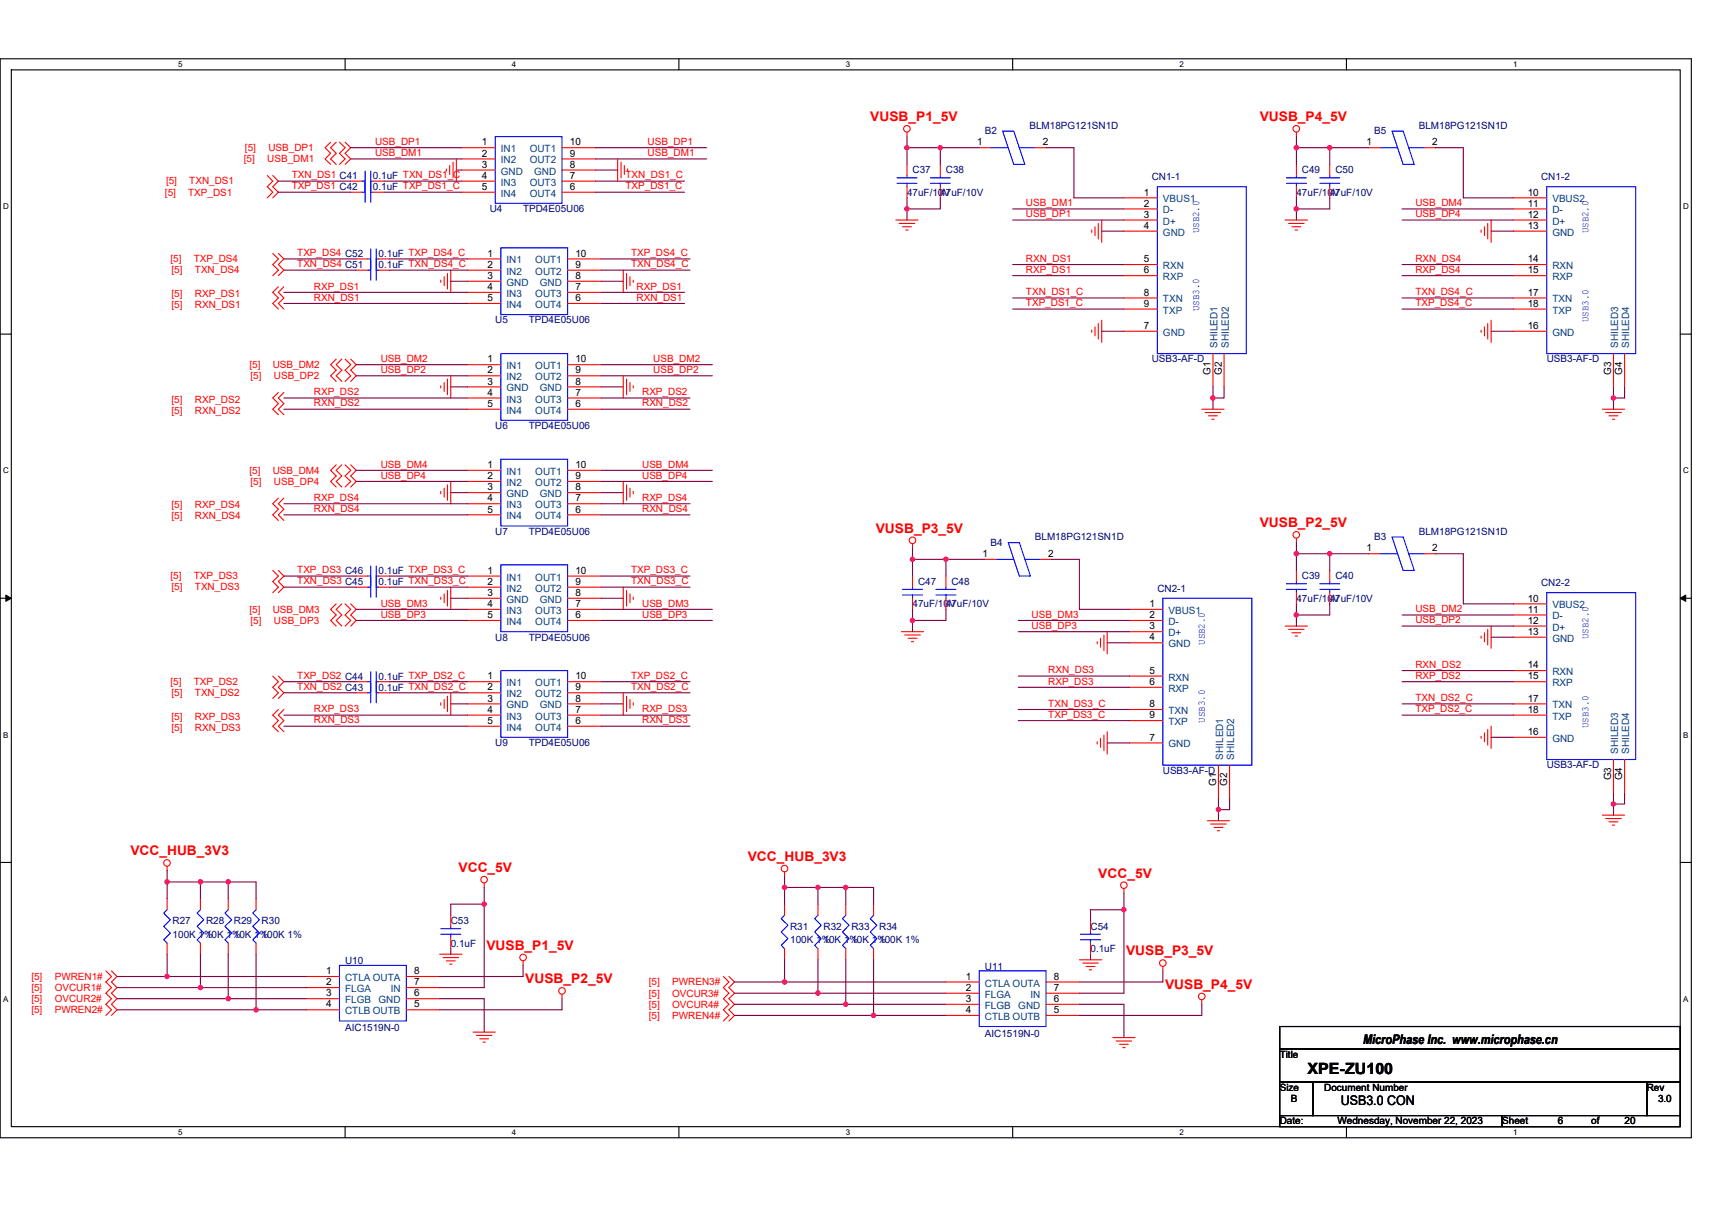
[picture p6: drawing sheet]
<svg xmlns="http://www.w3.org/2000/svg" width="297mm" height="210mm" viewBox="0 0 297 210" stroke-linecap="round" stroke-linejoin="round" font-family="sans-serif">
<path d="M0 10.2h293.5v187.2h-293.5zM2 12.1h289.5v183.4h-289.5z" fill="none" stroke="#000" stroke-width=".19"/>
<g fill="#fff">
<path d="M30.9 10.4h.8v1.6h-.8z"/>
<path d="M30.9 195.7h.8v1.6h-.8z"/>
</g>
<path d="M59.9 10.2v1.9M59.9 195.5v1.9" fill="none" stroke="#000" stroke-width=".19"/>
<g fill="#fff">
<path d="M88.8 10.4h.8v1.6h-.8z"/>
<path d="M88.8 195.7h.8v1.6h-.8z"/>
</g>
<path d="M117.8 10.2v1.9M117.8 195.5v1.9" fill="none" stroke="#000" stroke-width=".19"/>
<g fill="#fff">
<path d="M146.7 10.4h.8v1.6h-.8z"/>
<path d="M146.7 195.7h.8v1.6h-.8z"/>
</g>
<path d="M175.7 10.2v1.9M175.7 195.5v1.9" fill="none" stroke="#000" stroke-width=".19"/>
<g fill="#fff">
<path d="M204.7 10.4h.7v1.6h-.7z"/>
<path d="M204.7 195.7h.7v1.6h-.7z"/>
</g>
<path d="M233.6 10.2v1.9M233.6 195.5v1.9" fill="none" stroke="#000" stroke-width=".19"/>
<g fill="#fff">
<path d="M262.6 10.4h.7v1.6h-.7z"/>
<path d="M262.6 195.7h.7v1.6h-.7z"/>
<path d="M.5 35.1h1v1.5h-1z"/>
<path d="M292 35.1h1v1.5h-1z"/>
<path d="M.5 80.9h1v1.5h-1z"/>
<path d="M292 80.9h1v1.5h-1z"/>
</g>
<path d="M0 58h2M291.5 58h2" fill="none" stroke="#000" stroke-width=".19"/>
<g fill="#fff">
<path d="M.5 126.7h.9v1.6h-.9z"/>
<path d="M292 126.7h.9v1.6h-.9z"/>
</g>
<path d="M0 103.8h2M291.5 103.8h2" fill="none" stroke="#000" stroke-width=".19"/>
<path d="M1 103.3l1 .5-1 .6zM291.5 103.8l1-.5v1.1z" fill="#000" stroke="#000" stroke-width=".17"/>
<g fill="#fff">
<path d="M.5 172.6h.9v1.5h-.9z"/>
<path d="M292 172.6h.9v1.5h-.9z"/>
</g>
<path d="M0 149.7h2M291.5 149.7h2M222 178.1h69.5v3.9h-69.5zM222 182h69.5v5.8h-69.5zM222 187.8h5.8v5.8h-5.8zM222 193.6h38.6v1.9h-38.6zM227.8 187.8h57.9v5.8h-57.9zM260.6 193.6h30.9v1.9h-30.9zM285.7 187.8h5.8v5.8h-5.8z" fill="none" stroke="#000" stroke-width=".19"/>
<g fill="none" stroke="#f00" stroke-width=".19">
<path d="M46.4 30.5l.9 .9-.9 1 .9 1-.9 .9M47.3 30.5l1 .9-1 1 1 1-1 .9M57.4 24.7l-1 .9 1 1-1 1 1 .9M58.3 24.7l-.9 .9 .9 1-.9 1 .9 .9M58.9 24.7l1 .9-1 1 1 1-1 .9M59.9 24.7l1 .9-1 1 1 1-1 .9M60.9 31.4h1.9M60.9 33.4h1.9M64.7 31.4h1.9M64.7 33.4h1.9M77.4 29.3v.4M78 28.7v1.6"/>
<path d="M78.6 28.2v2.7M79.2 27.6v3.8M80.2 25.6h5.7M80.2 27.6h5.7M80.2 29.5h5.7M80.2 31.4h5.7M80.2 33.4h5.7M97.5 33.4h5.8M97.5 31.4h5.8M97.5 29.5h5.8M97.5 27.6h5.8M97.5 25.6h5.8"/>
<path d="M107.2 27.6v3.8M107.8 28.2v2.7M108.3 28.7v1.6M108.9 29.3v.4M155.4 38.2h3.9M156 38.8h2.7M156.6 39.3h1.5M157.2 39.9h.4M157.4 22.9v.8M157.4 28.5v2M157.4 32.4v1.9M163.1 28.5v2"/>
<path d="M163.1 32.4v1.9M169.9 25.6h1.9M179.6 25.6h1.9M189.4 39.9v.4M190 39.3v1.6M190.6 38.8v2.7M191.2 38.2v3.9M195 34.3h5.8M195 36.3h5.8M195 38.2h5.8M223 38.2h3.9M223.6 38.8h2.7"/>
<path d="M224.2 39.3h1.5M224.7 39.9h.4M224.9 22.9v.8M224.9 28.5v2M224.9 32.4v1.9M230.7 28.5v2M230.7 32.4v1.9M237.5 25.6h1.9M247.1 25.6h2M257 39.9v.4M257.6 39.3v1.6M258.1 38.8v2.7"/>
<path d="M258.7 38.2v3.9M262.6 34.3h5.8M262.6 36.3h5.8M262.6 38.2h5.8M47.3 44l1 .9-1 1 1 1-1 .9M48.3 44l1 .9-1 1 1 1-1 .9M48.3 49.8l-1 .9 1 1-1 1 1 .9M49.3 49.8l-1 .9 1 1-1 1 1 .9M61.8 46.9h1.9M61.8 44.9h1.9M65.7 46.9h1.9M65.7 44.9h1.9"/>
<path d="M76.5 48.6v.4M77.1 48v1.6M77.6 47.5v2.7M78.2 46.9v3.8M81.1 44.9h5.8M81.1 46.9h5.8M81.1 48.8h5.8M81.1 50.7h5.8M81.1 52.7h5.8M98.5 52.7h5.8M98.5 50.7h5.8M98.5 48.8h5.8"/>
<path d="M98.5 46.9h5.8M98.5 44.9h5.8M108.1 46.9v3.8M108.7 47.5v2.7M109.3 48v1.6M109.9 48.6v.4M189.4 57.3v.4M190 56.7v1.6M190.6 56.1v2.7M191.2 55.6v3.8M195 40.1h5.8M195 51.7h5.8"/>
<path d="M195 53.6h5.8M195 57.5h5.8M195 45.9h5.8M195 47.8h5.8M257 57.3v.4M257.6 56.7v1.6M258.1 56.1v2.7M258.7 55.6v3.8M262.6 45.9h5.8M262.6 47.8h5.8M262.6 51.7h5.8M262.6 53.6h5.8"/>
<path d="M262.6 40.1h5.8M262.6 57.5h5.8M48.3 68.1l-1 1 1 .9-1 1 1 1M49.3 68.1l-1 1 1 .9-1 1 1 1M58.3 62.3l-.9 1 .9 .9-.9 1 .9 1M59.3 62.3l-1 1 1 .9-1 1 1 1M59.9 62.3l1 1-1 .9 1 1-1 1M60.9 62.3l.9 1-.9 .9 .9 1-.9 1M76.5 67v.3M77.1 66.4v1.5M77.6 65.8v2.7M78.2 65.2v3.9"/>
<path d="M81.1 63.3h5.8M81.1 65.2h5.8M81.1 67.1h5.8M81.1 69.1h5.8M81.1 71h5.8M98.5 71h5.8M98.5 69.1h5.8M98.5 67.1h5.8M98.5 65.2h5.8M98.5 63.3h5.8M108.1 65.2v3.9M108.7 65.8v2.7"/>
<path d="M109.3 66.4v1.5M109.9 67v.3M208.5 71h3.9M209.1 71.6h2.7M209.7 72.2h1.5M210.2 72.7h.4M210.5 61.4v5.7M212.4 61.4v5.7M278 71h3.9M278.6 71.6h2.7M279.2 72.2h1.5M279.8 72.7h.3"/>
<path d="M279.9 61.4v5.7M281.9 61.4v5.7M47.3 99l1 1-1 .9 1 1-1 .9M48.3 99l1 1-1 .9 1 1-1 .9M48.3 86.4l-1 1 1 1-1 .9 1 1M49.3 86.4l-1 1 1 1-1 .9 1 1M58.3 80.7l-.9 .9 .9 1-.9 .9 .9 1M59.3 80.7l-1 .9 1 1-1 .9 1 1M59.9 80.7l1 .9-1 1 1 .9-1 1M60.9 80.7l.9 .9-.9 1 .9 .9-.9 1M61.8 100h1.9M65.7 100h1.9"/>
<path d="M76.5 85.3v.4M77.1 84.7v1.6M77.6 84.1v2.7M78.2 83.5v3.9M81.1 81.6h5.8M81.1 83.5h5.8M81.1 85.5h5.8M81.1 87.4h5.8M81.1 89.3h5.8M81.1 100h5.8M98.5 89.3h5.8M98.5 87.4h5.8"/>
<path d="M98.5 85.5h5.8M98.5 83.5h5.8M98.5 81.6h5.8M98.5 100h5.8M108.1 83.5v3.9M108.7 84.1v2.7M109.3 84.7v1.6M109.9 85.3v.4M158.3 94.4v.7M158.3 100v1.9M164.1 100v1.9M170.9 97.1h1.9"/>
<path d="M180.5 97.1h2M224.9 93.4v.8M224.9 99v1.9M230.7 99v1.9M237.5 96.1h1.9M247.1 96.1h2M47.3 117.3l1 1-1 1 1 .9-1 1M48.3 117.3l1 1-1 1 1 .9-1 1M58.3 104.8l-.9 .9 .9 1-.9 1 .9 .9M59.3 104.8l-1 .9 1 1-1 1 1 .9M59.9 104.8l1 .9-1 1 1 1-1 .9M60.9 104.8l.9 .9-.9 1 .9 1-.9 .9"/>
<path d="M61.8 118.3h1.9M61.8 101.9h1.9M65.7 118.3h1.9M65.7 101.9h1.9M76.5 103.6v.4M77.1 103.1v1.5M77.6 102.5v2.7M78.2 101.9v3.8M81.1 118.3h5.8M81.1 101.9h5.8M81.1 103.8h5.8M81.1 105.7h5.8"/>
<path d="M81.1 107.7h5.8M98.5 118.3h5.8M98.5 107.7h5.8M98.5 105.7h5.8M98.5 103.8h5.8M98.5 101.9h5.8M108.1 101.9v3.8M108.7 102.5v2.7M109.3 103.1v1.5M109.9 103.6v.4M156.4 109.6h3.8M157 110.2h2.7"/>
<path d="M157.6 110.8h1.5M158.1 111.4h.4M158.3 103.8v1.9M164.1 103.8v1.9M190.4 111.4v.3M190.9 110.8v1.5M191.5 110.2v2.7M192.1 109.6v3.9M196 105.7h5.8M196 107.7h5.8M196 109.6h5.8M196 111.5h5.8"/>
<path d="M196 117.3h5.8M196 119.3h5.8M223 108.6h3.9M223.6 109.2h2.7M224.2 109.8h1.5M224.7 110.4h.4M224.9 102.8v2M230.7 102.8v2M257 110.4v.4M257.6 109.8v1.6M258.1 109.2v2.7M258.7 108.6v3.9"/>
<path d="M262.6 104.8h5.8M262.6 106.7h5.8M262.6 108.6h5.8M262.6 116.4h5.8M262.6 118.3h5.8M262.6 110.6h5.8M48.3 123.1l-1 1 1 1-1 .9 1 1M49.3 123.1l-1 1 1 1-1 .9 1 1M61.8 120.2h1.9M65.7 120.2h1.9M76.5 122v.4M77.1 121.4v1.5"/>
<path d="M77.6 120.8v2.7M78.2 120.2v3.9M81.1 120.2h5.8M81.1 122.2h5.8M81.1 124.1h5.8M81.1 126h5.8M98.5 126h5.8M98.5 124.1h5.8M98.5 122.2h5.8M98.5 120.2h5.8M108.1 120.2v3.9M108.7 120.8v2.7"/>
<path d="M109.3 121.4v1.5M109.9 122v.4M190.4 128.7v.4M190.9 128.1v1.6M191.5 127.6v2.7M192.1 127v3.9M196 123.1h5.8M196 125.1h5.8M196 128.9h5.8M211.4 132.8v5.8M213.3 132.8v5.8M257 127.8v.3"/>
<path d="M257.6 127.2v1.5M258.1 126.6v2.7M258.7 126v3.9M262.6 122.2h5.8M262.6 124.1h5.8M262.6 128h5.8M279.9 131.8v5.8M281.9 131.8v5.8M29 150.3v.8M29 155.9v2M34.8 155.9v2M39.6 155.9v2"/>
<path d="M44.4 155.9v2M78.2 158.8v2M84 153.2v.8M136.1 151.3v.8M136.1 156.9v1.9M141.9 156.9v1.9M146.7 156.9v1.9M151.6 156.9v1.9M189.2 159.8v1.9M195 154.2v.8M209.5 142.4h3.8M210.1 143h2.7"/>
<path d="M210.6 143.6h1.6M211.2 144.2h.4M278 141.5h3.9M278.6 142h2.7M279.2 142.6h1.5M279.8 143.2h.3M18.4 168.5l.9 1-.9 .9 .9 1-.9 1 .9 .9-.9 1 .9 .9-.9 1M19.3 168.5l1 1-1 .9 1 1-1 1 1 .9-1 1 1 .9-1 1M29 163.7v1.9M34.8 163.7v1.9M39.6 163.7v1.9M44.4 163.7v1.9"/>
<path d="M53.1 173.3h5.8M53.1 171.4h5.8M53.1 169.5h5.8M53.1 175.2h5.8M70.5 169.5h5.8M70.5 175.2h5.8M70.5 173.3h5.8M70.5 171.4h5.8M76.3 165.6h3.9M76.9 166.2h2.7M77.4 166.8h1.6M78 167.3h.4"/>
<path d="M78.2 162.7v1.9M82.1 179.1h3.8M82.7 179.7h2.7M90.8 166.8v.7M97.5 172.6v.7M125.5 169.5l1 .9-1 1 1 1-1 .9 1 1-1 .9 1 1-1 1M126.5 169.5l.9 .9-.9 1 .9 1-.9 .9 .9 1-.9 .9 .9 1-.9 1M136.1 164.6v2M141.9 164.6v2M146.7 164.6v2M151.6 164.6v2M164.1 174.3h5.8"/>
<path d="M164.1 172.4h5.8M164.1 170.4h5.8M164.1 176.2h5.8M181.5 170.4h5.8M181.5 176.2h5.8M181.5 174.3h5.8M181.5 172.4h5.8M187.3 166.6h3.9M187.9 167.1h2.7M188.4 167.7h1.6M189 168.3h.4M189.2 163.7v1.9"/>
<path d="M201.8 167.7v.8M208.5 173.5v.8M83.2 180.3h1.6M83.8 180.8h.4M193.1 180.1h3.8M193.7 180.7h2.7M194.2 181.2h1.6M194.8 181.8h.4"/>
<circle cx="157.4" cy="22.3" r=".57"/>
<circle cx="224.9" cy="22.3" r=".57"/>
<circle cx="158.3" cy="93.8" r=".57"/>
<circle cx="224.9" cy="92.8" r=".57"/>
<circle cx="29" cy="149.8" r=".57"/>
<circle cx="84" cy="152.7" r=".57"/>
<circle cx="136.1" cy="150.7" r=".57"/>
<circle cx="195" cy="153.6" r=".57"/>
<circle cx="90.8" cy="166.2" r=".57"/>
<circle cx="97.5" cy="172" r=".57"/>
<circle cx="201.8" cy="167.1" r=".57"/>
<circle cx="208.5" cy="172.9" r=".57"/>
</g>
<g fill="none" stroke="#00f" stroke-width=".19">
<path d="M62.8 31.4h.5M62.8 33.4h.5M63.3 29.7v3.5M63.3 31.6v3.5M64.3 29.7v3.5M64.3 31.6v3.5M64.3 31.4h.4M64.3 33.4h.4M85.9 23.7h11.6v11.6h-11.6zM155.6 31.8h3.5M155.6 30.9h3.5M157.4 30.5v.4"/>
<path d="M157.4 31.8v.6M161.4 31.8h3.5M161.4 30.9h3.5M163.1 30.5v.4M163.1 31.8v.6M171.8 25.6h3.1M174 22.8h1.9l1.9 5.7h-1.9zM176.9 25.6h2.7M200.8 32.4h15.4v29h-15.4zM223.2 31.8h3.5M223.2 30.9h3.5M224.9 30.5v.4"/>
<path d="M224.9 31.8v.6M229 31.8h3.4M229 30.9h3.4M230.7 30.5v.4M230.7 31.8v.6M239.4 25.6h3.1M241.5 22.8h2l1.9 5.7h-1.9zM244.4 25.6h2.7M268.4 32.4h15.4v29h-15.4zM63.7 46.9h.6M63.7 44.9h.6M64.3 45.1v3.5"/>
<path d="M64.3 43.2v3.5M65.3 46.9h.4M65.3 44.9h.4M65.3 45.1v3.5M65.3 43.2v3.5M86.9 43h11.6v11.6h-11.6zM86.9 79.7h11.6v11.6h-11.6zM86.9 61.4h11.6v11.5h-11.6zM63.7 100h.6M64.3 98.2v3.5M65.3 100h.4M65.3 98.2v3.5"/>
<path d="M86.9 98h11.6v11.6h-11.6zM172.8 97.1h3.1M174.9 94.2h2l1.9 5.8h-1.9zM177.8 97.1h2.7M239.4 96.1h3.1M241.5 93.2h2l1.9 5.8h-1.9zM244.4 96.1h2.7M63.7 118.3h.6M63.7 101.9h.6M64.3 118.5v3.5M64.3 116.6v3.4M64.3 100.2v3.4"/>
<path d="M65.3 118.3h.4M65.3 101.9h.4M65.3 118.5v3.5M65.3 116.6v3.4M65.3 100.2v3.4M86.9 116.4h11.6v11.6h-11.6zM156.6 103.3h3.5M156.6 102.3h3.5M158.3 101.9v.4M158.3 103.3v.5M162.4 103.3h3.5M162.4 102.3h3.5"/>
<path d="M164.1 101.9v.4M164.1 103.3v.5M201.8 103.8h15.4v29h-15.4zM223.2 102.3h3.5M223.2 101.3h3.5M224.9 100.9v.4M224.9 102.3v.5M229 102.3h3.4M229 101.3h3.4M230.7 100.9v.4M230.7 102.3v.5M268.4 102.8h15.4v29h-15.4z"/>
<path d="M63.7 120.2h.6M65.3 120.2h.4M29 157.9l-.6 .6 1.2 1.1-1.2 1.2 1.2 1.1-1.2 1.2 .6 .6M34.8 157.9l-.6 .6 1.2 1.1-1.2 1.2 1.2 1.1-1.2 1.2 .6 .6M39.6 157.9l-.6 .6 1.2 1.1-1.2 1.2 1.2 1.1-1.2 1.2 .6 .6M44.4 157.9l-.5 .6 1.1 1.1-1.1 1.2 1.1 1.1-1.1 1.2 .5 .6M136.1 158.8l-.6 .6 1.2 1.2-1.2 1.1 1.2 1.2-1.2 1.1 .6 .6M141.9 158.8l-.6 .6 1.2 1.2-1.2 1.1 1.2 1.2-1.2 1.1 .6 .6M146.7 158.8l-.5 .6 1.1 1.2-1.1 1.1 1.1 1.2-1.1 1.1 .5 .6M151.6 158.8l-.6 .6 1.1 1.2-1.1 1.1 1.1 1.2-1.1 1.1 .6 .6M58.9 167.5h11.6v9.7h-11.6zM76.5 162.1h3.4"/>
<path d="M76.5 161.2h3.4M78.2 160.8v.4M78.2 162.1v.6M169.9 168.5h11.6v9.6h-11.6zM187.5 163.1h3.4M187.5 162.1h3.4M189.2 161.7v.4M189.2 163.1v.6"/>
</g>
<g fill="none" stroke="#800040" stroke-width=".19">
<path d="M48.3 33.4h12.6M48.3 31.4h12.6M60.9 25.6h19.3M60.9 27.6h19.3M66.6 31.4h13.6M66.6 33.4h13.6M79.2 29.5h1M103.3 29.5h3.9M103.3 31.4h15.5M103.3 33.4h15.5M103.3 25.6h19.3M103.3 27.6h19.3"/>
<path d="M157.4 25.6v2.9M157.4 34.3v2M157.4 36.3v1.9M157.4 23.7v1.9M157.4 25.6h5.7M163.1 25.6v2.9M163.1 34.3v2h-5.7M163.1 25.6h6.8M175.7 36.3h19.3M175.7 38.2h19.3M181.5 25.6h4.8v8.7h8.7M224.9 36.3v1.9"/>
<path d="M224.9 23.7v1.9M224.9 34.3v2h5.8v-2M224.9 25.6v2.9M224.9 25.6h5.8M230.7 25.6h6.8M230.7 25.6v2.9M243.3 36.3h19.3M243.3 38.2h19.3M249.1 25.6h4.8v8.7h8.7M49.3 46.9h12.5M49.3 44.9h12.5M49.3 52.7h31.8"/>
<path d="M49.3 50.7h31.8M67.6 46.9h13.5M67.6 44.9h13.5M78.2 48.8h2.9M104.3 52.7h14.5M104.3 50.7h14.5M104.3 48.8h3.8M104.3 46.9h15.4M104.3 44.9h15.4M175.7 51.7h19.3M175.7 53.6h19.3M175.7 45.9h19.3"/>
<path d="M175.7 47.8h19.3M191.2 40.1h3.8M191.2 57.5h3.8M243.3 51.7h19.3M243.3 53.6h19.3M243.3 45.9h19.3M243.3 47.8h19.3M258.7 40.1h3.9M258.7 57.5h3.9M49.3 69.1h31.8M49.3 71h31.8M61.8 63.3h19.3"/>
<path d="M61.8 65.2h19.3M78.2 67.1h2.9M104.3 65.2h19.3M104.3 63.3h19.3M104.3 67.1h3.8M104.3 71h15.4M104.3 69.1h15.4M210.5 67.1v2M212.4 67.1v2h-1.9v1.9M279.9 69.1v1.9M279.9 67.1v2M281.9 67.1v2h-2"/>
<path d="M49.3 100h12.5M49.3 87.4h31.8M49.3 89.3h31.8M61.8 81.6h19.3M61.8 83.5h19.3M67.6 100h13.5M78.2 85.5h2.9M104.3 83.5h19.3M104.3 81.6h19.3M104.3 85.5h3.8M104.3 87.4h15.4M104.3 89.3h15.4"/>
<path d="M104.3 100h15.4M158.3 97.1v2.9M158.3 97.1h5.8M158.3 95.1v2M164.1 97.1v2.9M164.1 97.1h6.8M182.5 97.1h4.8v8.6h8.7M224.9 96.1v2.9M224.9 94.2v1.9M224.9 96.1h5.8M230.7 96.1v2.9M230.7 96.1h6.8"/>
<path d="M249.1 96.1h4.8v8.7h8.7M49.3 118.3h12.5M49.3 101.9h12.5M61.8 105.7h19.3M61.8 107.7h19.3M67.6 118.3h13.5M67.6 101.9h13.5M78.2 103.8h2.9M104.3 105.7h19.3M104.3 107.7h19.3M104.3 103.8h3.8M104.3 118.3h15.4"/>
<path d="M104.3 101.9h15.4M158.3 105.7v3.9M164.1 105.7v2h-5.8M176.7 117.3h19.3M176.7 119.3h19.3M176.7 107.7h19.3M176.7 109.6h19.3M192.1 111.5h3.9M224.9 106.7v1.9M224.9 104.8v1.9h5.8v-1.9M243.3 106.7h19.3M243.3 108.6h19.3"/>
<path d="M243.3 116.4h19.3M243.3 118.3h19.3M258.7 110.6h3.9M49.3 120.2h12.5M49.3 126h31.8M49.3 124.1h31.8M67.6 120.2h13.5M78.2 122.2h2.9M104.3 122.2h3.8M104.3 126h15.4M104.3 124.1h15.4M104.3 120.2h15.4"/>
<path d="M176.7 125.1h19.3M176.7 123.1h19.3M192.1 128.9h3.9M211.4 138.6v1.9M213.3 138.6v1.9h-1.9M243.3 122.2h19.3M243.3 124.1h19.3M258.7 128h3.9M279.9 137.6v1.9M281.9 137.6v1.9h-2v2M29 153.1v2.8M29 151.1v2"/>
<path d="M29 153.1h5.8M39.6 153.1h-4.8v2.8M44.4 155.9v-2.8h-4.8v2.8M84 154v2.9M84 156.9v14.5h-7.7M84 156.9h-5.8v1.9M136.1 154h5.8M136.1 152.1v1.9M136.1 154v2.9M141.9 154v2.9M141.9 154h4.8M146.7 154h4.9v2.9"/>
<path d="M146.7 154v2.9M195 155v2.9M195 157.9v14.5h-7.7M195 157.9h-5.8v1.9M211.4 140.5v1.9M20.3 169.5h8.7M20.3 171.4h14.5M20.3 173.3h19.3M20.3 175.2h24.1M29 165.6v3.9h24.1M34.8 165.6v5.8h18.3M39.6 165.6v7.7h13.5"/>
<path d="M44.4 165.6v9.6h8.7M76.3 173.3h7.7v5.8M78.2 164.6v1M90.8 167.5v2h-14.5M97.5 173.3v1.9h-21.2M127.4 176.2h24.2M127.4 174.3h19.3M127.4 170.4h8.7M127.4 172.4h14.5M136.1 166.6v3.8M136.1 170.4h28M141.9 166.6v5.8"/>
<path d="M141.9 172.4h22.2M146.7 166.6v7.7M146.7 174.3h17.4M151.6 166.6v9.6M151.6 176.2h12.5M187.3 174.3h7.7v5.8M189.2 165.6v1M201.8 168.5v1.9h-14.5M208.5 174.3v1.9h-21.2"/>
</g>
<g fill="#f0f" stroke="#f0f" stroke-width=".19">
<circle cx="84" cy="156.9" r=".38"/>
<circle cx="163.1" cy="25.6" r=".38"/>
<circle cx="157.4" cy="36.2" r=".38"/>
<circle cx="195" cy="157.9" r=".38"/>
<circle cx="157.4" cy="25.6" r=".38"/>
<circle cx="210.4" cy="69.1" r=".38"/>
<circle cx="211.4" cy="140.5" r=".38"/>
<circle cx="279.9" cy="69.1" r=".38"/>
<circle cx="164.1" cy="97.1" r=".38"/>
<circle cx="158.3" cy="107.7" r=".38"/>
<circle cx="158.3" cy="97.1" r=".38"/>
<circle cx="230.7" cy="25.6" r=".38"/>
<circle cx="224.9" cy="36.2" r=".38"/>
<circle cx="224.9" cy="25.6" r=".38"/>
<circle cx="44.4" cy="175.2" r=".38"/>
<circle cx="39.6" cy="173.3" r=".38"/>
<circle cx="151.6" cy="176.2" r=".38"/>
<circle cx="29" cy="153" r=".38"/>
<circle cx="34.8" cy="153" r=".38"/>
<circle cx="39.6" cy="153" r=".38"/>
<circle cx="29" cy="169.4" r=".38"/>
<circle cx="34.8" cy="171.4" r=".38"/>
<circle cx="136.1" cy="154" r=".38"/>
<circle cx="146.7" cy="154" r=".38"/>
<circle cx="141.9" cy="154" r=".38"/>
<circle cx="141.9" cy="172.3" r=".38"/>
<circle cx="136.1" cy="170.4" r=".38"/>
<circle cx="146.7" cy="174.3" r=".38"/>
<circle cx="230.7" cy="96.1" r=".38"/>
<circle cx="224.9" cy="96.1" r=".38"/>
<circle cx="224.9" cy="106.7" r=".38"/>
<circle cx="279.9" cy="139.5" r=".38"/>
</g>
<text font-size="2.7" x="226.9" y="186.4">XPE-ZU100</text>
<g font-size="2.3" fill="#f00">
<text x="151" y="21">VUSB_P1_5V</text>
<text x="218.6" y="21">VUSB_P4_5V</text>
<text x="152" y="92.5">VUSB_P3_5V</text>
<text x="218.6" y="91.5">VUSB_P2_5V</text>
<text x="22.6" y="148.4">VCC_HUB_3V3</text>
<text x="129.7" y="149.4">VCC_HUB_3V3</text>
<text x="79.6" y="151.3">VCC_5V</text>
<text x="190.6" y="152.3">VCC_5V</text>
<text x="84.4" y="164.8">VUSB_P1_5V</text>
<text x="195.4" y="165.8">VUSB_P3_5V</text>
<text x="91.1" y="170.6">VUSB_P2_5V</text>
<text x="202.1" y="171.6">VUSB_P4_5V</text>
</g>
<g font-size="2.3">
<text x="236.5" y="181.1">MicroPhase Inc. www.microphase.cn</text>
<text x="232.6" y="191.8">USB3.0 CON</text>
</g>
<g font-size="1.7" fill="#000080">
<text x="170.9" y="23.3">B2</text>
<text x="178.6" y="22.4">BLM18PG121SN1D</text>
<text x="238.4" y="23.3">B5</text>
<text x="246.2" y="22.4">BLM18PG121SN1D</text>
<text x="64.7" y="31.1">0.1uF TXN_DS1_C</text>
<text x="64.7" y="33">0.1uF TXP_DS1_C</text>
<text x="157.4" y="34">47uF/10V</text>
<text x="158.3" y="30.1">C37</text>
<text x="163.1" y="34">47uF/10V</text>
<text x="164.1" y="30.1">C38</text>
<text x="199.8" y="31.2">CN1-1</text>
<text x="224.9" y="34">47uF/10V</text>
<text x="225.9" y="30.1">C49</text>
<text x="230.7" y="34">47uF/10V</text>
<text x="231.7" y="30.1">C50</text>
<text x="267.4" y="31.2">CN1-2</text>
<text x="85" y="36.8">U4</text>
<text x="90.8" y="36.8">TPD4E05U06</text>
<text x="65.7" y="46.5">0.1uF TXN_DS4_C</text>
<text x="65.7" y="44.6">0.1uF TXP_DS4_C</text>
<text x="85.9" y="56.1">U5</text>
<text x="91.7" y="56.1">TPD4E05U06</text>
<text x="199.8" y="62.9">USB3-AF-D</text>
<text x="268.4" y="62.9">USB3-AF-D</text>
<text x="85.9" y="74.5">U6</text>
<text x="91.7" y="74.5">TPD4E05U06</text>
<text x="85.9" y="92.8">U7</text>
<text x="91.7" y="92.8">TPD4E05U06</text>
<text x="171.8" y="94.7">B4</text>
<text x="179.6" y="93.8">BLM18PG121SN1D</text>
<text x="238.4" y="93.8">B3</text>
<text x="246.2" y="92.8">BLM18PG121SN1D</text>
<text x="65.7" y="99.6">0.1uF TXP_DS3_C</text>
<text x="65.7" y="101.5">0.1uF TXN_DS3_C</text>
<text x="159.3" y="101.5">C47</text>
<text x="165.1" y="101.5">C48</text>
<text x="225.9" y="100.5">C39</text>
<text x="231.7" y="100.5">C40</text>
<text x="267.4" y="101.7">CN2-2</text>
<text x="158.3" y="105.4">47uF/10V</text>
<text x="164.1" y="105.4">47uF/10V</text>
<text x="200.8" y="102.7">CN2-1</text>
<text x="224.9" y="104.4">47uF/10V</text>
<text x="230.7" y="104.4">47uF/10V</text>
<text x="85.9" y="111.2">U8</text>
<text x="91.7" y="111.2">TPD4E05U06</text>
<text x="65.7" y="119.8">0.1uF TXN_DS2_C</text>
<text x="65.7" y="117.9">0.1uF TXP_DS2_C</text>
<text x="85.9" y="129.5">U9</text>
<text x="91.7" y="129.5">TPD4E05U06</text>
<text x="201.8" y="134.3">USB3-AF-D</text>
<text x="268.4" y="133.3">USB3-AF-D</text>
<text x="29.9" y="160.4">R27</text>
<text x="35.7" y="160.4">R28</text>
<text x="40.6" y="160.4">R29</text>
<text x="45.4" y="160.4">R30</text>
<text x="78.2" y="160.4">C53</text>
<text x="137.1" y="161.4">R31</text>
<text x="142.9" y="161.4">R32</text>
<text x="147.7" y="161.4">R33</text>
<text x="152.5" y="161.4">R34</text>
<text x="189.2" y="161.4">C54</text>
<text x="29.9" y="162.7">100K 1%</text>
<text x="35.7" y="162.7">10K 1%</text>
<text x="40.6" y="162.7">10K 1%</text>
<text x="45.4" y="162.7">100K 1%</text>
<text x="59.9" y="167.3">U10</text>
<text x="78.2" y="164.3">0.1uF</text>
<text x="137.1" y="163.7">100K 1%</text>
<text x="142.9" y="163.7">10K 1%</text>
<text x="147.7" y="163.7">10K 1%</text>
<text x="152.5" y="163.7">100K 1%</text>
<text x="189.2" y="165.2">0.1uF</text>
<text x="170.9" y="168.3">U11</text>
<text x="59.9" y="178.9">AIC1519N-0</text>
<text x="170.9" y="179.9">AIC1519N-0</text>
</g>
<g font-size="1.7" fill="#f00">
<text x="42.3" y="28.2">[5]</text>
<text x="42.5" y="26.2">[5]</text>
<text x="46.4" y="28.2">USB_DM1</text>
<text x="46.6" y="26.2">USB_DP1</text>
<text x="65.1" y="25.1">USB_DP1</text>
<text x="65.1" y="27.1">USB_DM1</text>
<text x="112.4" y="25.1">USB_DP1</text>
<text x="112.4" y="27.1">USB_DM1</text>
<text x="28.6" y="34">[5]</text>
<text x="28.8" y="32">[5]</text>
<text x="32.7" y="34">TXP_DS1</text>
<text x="32.8" y="32">TXN_DS1</text>
<text x="50.6" y="32.9">TXP_DS1 C42</text>
<text x="50.6" y="30.9">TXN_DS1 C41</text>
<text x="108.5" y="30.9">TXN_DS1_C</text>
<text x="108.5" y="32.9">TXP_DS1_C</text>
<text x="178" y="35.8">USB_DM1</text>
<text x="245.6" y="35.8">USB_DM4</text>
<text x="178" y="37.7">USB_DP1</text>
<text x="245.6" y="37.7">USB_DP4</text>
<text x="29.6" y="45.5">[5]</text>
<text x="29.8" y="47.5">[5]</text>
<text x="33.6" y="45.5">TXP_DS4</text>
<text x="33.8" y="47.5">TXN_DS4</text>
<text x="51.6" y="46.4">TXN_DS4 C51</text>
<text x="51.6" y="44.4">TXP_DS4 C52</text>
<text x="109.5" y="46.4">TXN_DS4_C</text>
<text x="109.5" y="44.4">TXP_DS4_C</text>
<text x="178" y="45.4">RXN_DS1</text>
<text x="178" y="47.3">RXP_DS1</text>
<text x="245.6" y="45.4">RXN_DS4</text>
<text x="245.6" y="47.3">RXP_DS4</text>
<text x="29.8" y="53.4">[5]</text>
<text x="29.8" y="51.5">[5]</text>
<text x="33.8" y="53.4">RXN_DS1</text>
<text x="33.8" y="51.5">RXP_DS1</text>
<text x="54.5" y="52.2">RXN_DS1</text>
<text x="54.5" y="50.2">RXP_DS1</text>
<text x="110.4" y="52.2">RXN_DS1</text>
<text x="110.4" y="50.2">RXP_DS1</text>
<text x="178" y="51.2">TXN_DS1_C</text>
<text x="178" y="53.1">TXP_DS1_C</text>
<text x="245.6" y="51.2">TXN_DS4_C</text>
<text x="245.6" y="53.1">TXP_DS4_C</text>
<text x="43.3" y="63.9">[5]</text>
<text x="43.5" y="65.8">[5]</text>
<text x="47.3" y="63.9">USB_DM2</text>
<text x="47.5" y="65.8">USB_DP2</text>
<text x="66.1" y="62.8">USB_DM2</text>
<text x="66.1" y="64.7">USB_DP2</text>
<text x="113.3" y="64.7">USB_DP2</text>
<text x="113.3" y="62.8">USB_DM2</text>
<text x="29.8" y="69.8">[5]</text>
<text x="29.8" y="71.8">[5]</text>
<text x="33.8" y="69.8">RXP_DS2</text>
<text x="33.8" y="71.8">RXN_DS2</text>
<text x="54.5" y="68.6">RXP_DS2</text>
<text x="54.5" y="70.5">RXN_DS2</text>
<text x="111.4" y="70.5">RXN_DS2</text>
<text x="111.4" y="68.6">RXP_DS2</text>
<text x="43.3" y="82.2">[5]</text>
<text x="47.3" y="82.2">USB_DM4</text>
<text x="66.1" y="81.1">USB_DM4</text>
<text x="66.1" y="83.1">USB_DP4</text>
<text x="111.4" y="83.1">USB_DP4</text>
<text x="111.4" y="81.1">USB_DM4</text>
<text x="29.8" y="88.2">[5]</text>
<text x="33.8" y="88.2">RXP_DS4</text>
<text x="43.5" y="84.1">[5]</text>
<text x="47.5" y="84.1">USB_DP4</text>
<text x="54.5" y="86.9">RXP_DS4</text>
<text x="54.5" y="88.9">RXN_DS4</text>
<text x="111.4" y="86.9">RXP_DS4</text>
<text x="111.4" y="88.9">RXN_DS4</text>
<text x="29.8" y="90.1">[5]</text>
<text x="33.8" y="90.1">RXN_DS4</text>
<text x="29.6" y="100.5">[5]</text>
<text x="33.6" y="100.5">TXP_DS3</text>
<text x="51.6" y="101.4">TXN_DS3 C45</text>
<text x="51.6" y="99.5">TXP_DS3 C46</text>
<text x="109.5" y="101.4">TXN_DS3_C</text>
<text x="109.5" y="99.5">TXP_DS3_C</text>
<text x="29.8" y="102.5">[5]</text>
<text x="33.8" y="102.5">TXN_DS3</text>
<text x="43.3" y="106.3">[5]</text>
<text x="47.3" y="106.3">USB_DM3</text>
<text x="66.1" y="105.3">USB_DM3</text>
<text x="66.1" y="107.2">USB_DP3</text>
<text x="111.4" y="105.3">USB_DM3</text>
<text x="111.4" y="107.2">USB_DP3</text>
<text x="179" y="107.2">USB_DM3</text>
<text x="245.6" y="106.2">USB_DM2</text>
<text x="43.5" y="108.3">[5]</text>
<text x="47.5" y="108.3">USB_DP3</text>
<text x="179" y="109.1">USB_DP3</text>
<text x="245.6" y="108.2">USB_DP2</text>
<text x="29.6" y="118.9">[5]</text>
<text x="33.6" y="118.9">TXP_DS2</text>
<text x="51.6" y="119.7">TXN_DS2 C43</text>
<text x="51.6" y="117.8">TXP_DS2 C44</text>
<text x="109.5" y="119.7">TXN_DS2_C</text>
<text x="109.5" y="117.8">TXP_DS2_C</text>
<text x="181.9" y="116.8">RXN_DS3</text>
<text x="181.9" y="118.8">RXP_DS3</text>
<text x="245.6" y="115.9">RXN_DS2</text>
<text x="245.6" y="117.8">RXP_DS2</text>
<text x="29.8" y="124.9">[5]</text>
<text x="29.8" y="120.8">[5]</text>
<text x="33.8" y="124.9">RXP_DS3</text>
<text x="33.8" y="120.8">TXN_DS2</text>
<text x="54.5" y="125.5">RXN_DS3</text>
<text x="54.5" y="123.6">RXP_DS3</text>
<text x="111.4" y="125.5">RXN_DS3</text>
<text x="111.4" y="123.6">RXP_DS3</text>
<text x="181.9" y="122.6">TXN_DS3_C</text>
<text x="181.9" y="124.6">TXP_DS3_C</text>
<text x="245.6" y="121.7">TXN_DS2_C</text>
<text x="245.6" y="123.6">TXP_DS2_C</text>
<text x="29.8" y="126.8">[5]</text>
<text x="33.8" y="126.8">RXN_DS3</text>
<text x="5.4" y="172">[5]</text>
<text x="5.4" y="170">[5]</text>
<text x="5.4" y="173.9">[5]</text>
<text x="9.5" y="172">OVCUR1#</text>
<text x="9.5" y="170">PWREN1#</text>
<text x="9.5" y="173.9">OVCUR2#</text>
<text x="112.6" y="172.9">[5]</text>
<text x="112.6" y="171">[5]</text>
<text x="116.6" y="172.9">OVCUR3#</text>
<text x="116.6" y="171">PWREN3#</text>
<text x="5.4" y="175.8">[5]</text>
<text x="9.5" y="175.8">PWREN2#</text>
<text x="112.6" y="174.9">[5]</text>
<text x="112.6" y="176.8">[5]</text>
<text x="116.6" y="174.9">OVCUR4#</text>
<text x="116.6" y="176.8">PWREN4#</text>
</g>
<g font-size="1.7">
<text x="83.6" y="25.2">1</text>
<text x="83.6" y="27.2">2</text>
<text x="83.6" y="29.1">3</text>
<text x="98.9" y="29.1">8</text>
<text x="98.9" y="27.2">9</text>
<text x="98.9" y="25.2">10</text>
<text x="169.5" y="25.2">1</text>
<text x="180.9" y="25.2">2</text>
<text x="237.1" y="25.2">1</text>
<text x="248.5" y="25.2">2</text>
<text x="83.6" y="31">4</text>
<text x="83.6" y="33">5</text>
<text x="98.9" y="33">6</text>
<text x="98.9" y="31">7</text>
<text x="198.5" y="33.9">1</text>
<text x="198.5" y="35.9">2</text>
<text x="265.1" y="33.9">10</text>
<text x="265.1" y="35.9">11</text>
<text x="198.5" y="37.8">3</text>
<text x="198.5" y="39.7">4</text>
<text x="265.1" y="37.8">12</text>
<text x="265.1" y="39.7">13</text>
<text x="84.6" y="44.5">1</text>
<text x="84.6" y="46.5">2</text>
<text x="99.8" y="46.5">9</text>
<text x="99.8" y="44.5">10</text>
<text x="198.5" y="45.5">5</text>
<text x="198.5" y="47.4">6</text>
<text x="265.1" y="45.5">14</text>
<text x="265.1" y="47.4">15</text>
<text x="84.6" y="48.4">3</text>
<text x="84.6" y="50.3">4</text>
<text x="84.6" y="52.3">5</text>
<text x="99.8" y="48.4">8</text>
<text x="99.8" y="52.3">6</text>
<text x="99.8" y="50.3">7</text>
<text x="198.5" y="51.3">8</text>
<text x="198.5" y="53.2">9</text>
<text x="265.1" y="51.3">17</text>
<text x="265.1" y="53.2">18</text>
<text x="198.5" y="57.1">7</text>
<text x="265.1" y="57.1">16</text>
<text x="84.6" y="62.9">1</text>
<text x="84.6" y="64.8">2</text>
<text x="99.8" y="64.8">9</text>
<text x="99.8" y="62.9">10</text>
<text x="210.1" y="65" transform="rotate(-90 210.1 65)">G1</text>
<text x="212" y="65" transform="rotate(-90 212 65)">G2</text>
<text x="279.5" y="65" transform="rotate(-90 279.5 65)">G3</text>
<text x="281.5" y="65" transform="rotate(-90 281.5 65)">G4</text>
<text x="84.6" y="66.7">3</text>
<text x="84.6" y="68.7">4</text>
<text x="84.6" y="70.6">5</text>
<text x="99.8" y="66.7">8</text>
<text x="99.8" y="70.6">6</text>
<text x="99.8" y="68.7">7</text>
<text x="84.6" y="81.2">1</text>
<text x="84.6" y="83.1">2</text>
<text x="99.8" y="83.1">9</text>
<text x="99.8" y="81.2">10</text>
<text x="84.6" y="85.1">3</text>
<text x="84.6" y="87">4</text>
<text x="84.6" y="88.9">5</text>
<text x="99.8" y="85.1">8</text>
<text x="99.8" y="88.9">6</text>
<text x="99.8" y="87">7</text>
<text x="237.1" y="95.7">1</text>
<text x="248.5" y="95.7">2</text>
<text x="84.6" y="99.6">1</text>
<text x="84.6" y="101.5">2</text>
<text x="99.8" y="101.5">9</text>
<text x="99.8" y="99.6">10</text>
<text x="170.5" y="96.7">1</text>
<text x="181.9" y="96.7">2</text>
<text x="84.6" y="103.4">3</text>
<text x="84.6" y="105.3">4</text>
<text x="84.6" y="107.3">5</text>
<text x="99.8" y="103.4">8</text>
<text x="99.8" y="107.3">6</text>
<text x="99.8" y="105.3">7</text>
<text x="199.4" y="105.3">1</text>
<text x="199.4" y="107.3">2</text>
<text x="265.1" y="104.4">10</text>
<text x="265.1" y="106.3">11</text>
<text x="199.4" y="109.2">3</text>
<text x="199.4" y="111.1">4</text>
<text x="265.1" y="108.2">12</text>
<text x="265.1" y="110.2">13</text>
<text x="84.6" y="117.9">1</text>
<text x="84.6" y="119.8">2</text>
<text x="99.8" y="119.8">9</text>
<text x="99.8" y="117.9">10</text>
<text x="199.4" y="116.9">5</text>
<text x="199.4" y="118.9">6</text>
<text x="265.1" y="116">14</text>
<text x="265.1" y="117.9">15</text>
<text x="84.6" y="121.8">3</text>
<text x="84.6" y="123.7">4</text>
<text x="84.6" y="125.6">5</text>
<text x="99.8" y="121.8">8</text>
<text x="99.8" y="125.6">6</text>
<text x="99.8" y="123.7">7</text>
<text x="199.4" y="122.7">8</text>
<text x="199.4" y="124.7">9</text>
<text x="265.1" y="121.8">17</text>
<text x="265.1" y="123.7">18</text>
<text x="199.4" y="128.5">7</text>
<text x="265.1" y="127.6">16</text>
<text x="211" y="136.4" transform="rotate(-90 211 136.4)">G1</text>
<text x="212.9" y="136.4" transform="rotate(-90 212.9 136.4)">G2</text>
<text x="279.5" y="135.4" transform="rotate(-90 279.5 135.4)">G3</text>
<text x="281.5" y="135.4" transform="rotate(-90 281.5 135.4)">G4</text>
<text x="56.6" y="172.9">3</text>
<text x="56.6" y="171">2</text>
<text x="56.6" y="169.1">1</text>
<text x="71.9" y="169.1">8</text>
<text x="71.9" y="171">7</text>
<text x="71.9" y="172.9">6</text>
<text x="167.6" y="173.9">3</text>
<text x="167.6" y="172">2</text>
<text x="167.6" y="170">1</text>
<text x="182.9" y="170">8</text>
<text x="182.9" y="172">7</text>
<text x="182.9" y="173.9">6</text>
<text x="56.6" y="174.8">4</text>
<text x="71.9" y="174.8">5</text>
<text x="167.6" y="175.8">4</text>
<text x="182.9" y="175.8">5</text>
<text x="222" y="183.6">Title</text>
<text x="222" y="189.3">Size</text>
<text x="224" y="191.3">B</text>
<text x="229.8" y="189.3">Document Number</text>
<text x="285.7" y="189.3">Rev</text>
<text x="287.7" y="191.3">3.0</text>
<text x="222" y="195.1">Date:</text>
<text x="232.1" y="195.1">Wednesday, November 22, 2023</text>
<text x="260.6" y="195.1">Sheet</text>
<text x="270.3" y="195.1">6</text>
<text x="276.1" y="195.1">of</text>
<text x="281.9" y="195.1">20</text>
</g>
<g font-size="1.7" fill="#004080">
<text x="86.9" y="26.4">IN1</text>
<text x="86.9" y="28.4">IN2</text>
<text x="91.9" y="28.4">OUT2</text>
<text x="91.9" y="26.4">OUT1</text>
<text x="86.9" y="30.3">GND</text>
<text x="86.9" y="32.2">IN3</text>
<text x="86.9" y="34.1">IN4</text>
<text x="91.9" y="34.1">OUT4</text>
<text x="91.9" y="32.2">OUT3</text>
<text x="92.7" y="30.3">GND</text>
<text x="201.8" y="35.1">VBUS1</text>
<text x="269.3" y="35.1">VBUS2</text>
<text x="201.8" y="37">D-</text>
<text x="201.8" y="39">D+</text>
<text x="201.8" y="40.9">GND</text>
<text x="269.3" y="37">D-</text>
<text x="269.3" y="39">D+</text>
<text x="269.3" y="40.9">GND</text>
<text x="87.9" y="45.7">IN1</text>
<text x="87.9" y="47.7">IN2</text>
<text x="92.9" y="47.7">OUT2</text>
<text x="92.9" y="45.7">OUT1</text>
<text x="201.8" y="46.7">RXN</text>
<text x="269.3" y="46.7">RXN</text>
<text x="87.9" y="49.6">GND</text>
<text x="87.9" y="51.5">IN3</text>
<text x="87.9" y="53.4">IN4</text>
<text x="92.9" y="53.4">OUT4</text>
<text x="92.9" y="51.5">OUT3</text>
<text x="93.7" y="49.6">GND</text>
<text x="201.8" y="52.5">TXN</text>
<text x="201.8" y="48.6">RXP</text>
<text x="269.3" y="48.6">RXP</text>
<text x="269.3" y="52.5">TXN</text>
<text x="201.8" y="54.4">TXP</text>
<text x="201.8" y="58.3">GND</text>
<text x="269.3" y="54.4">TXP</text>
<text x="269.3" y="58.3">GND</text>
<text x="87.9" y="64.1">IN1</text>
<text x="87.9" y="66">IN2</text>
<text x="92.9" y="66">OUT2</text>
<text x="92.9" y="64.1">OUT1</text>
<text x="211.3" y="60.4" transform="rotate(-90 211.3 60.4)">SHILED1</text>
<text x="213.2" y="60.4" transform="rotate(-90 213.2 60.4)">SHILED2</text>
<text x="280.8" y="60.4" transform="rotate(-90 280.8 60.4)">SHILED3</text>
<text x="282.7" y="60.4" transform="rotate(-90 282.7 60.4)">SHILED4</text>
<text x="87.9" y="67.9">GND</text>
<text x="87.9" y="69.8">IN3</text>
<text x="87.9" y="71.8">IN4</text>
<text x="92.9" y="71.8">OUT4</text>
<text x="92.9" y="69.8">OUT3</text>
<text x="93.7" y="67.9">GND</text>
<text x="87.9" y="82.4">IN1</text>
<text x="92.9" y="82.4">OUT1</text>
<text x="87.9" y="84.3">IN2</text>
<text x="87.9" y="86.3">GND</text>
<text x="87.9" y="88.2">IN3</text>
<text x="92.9" y="88.2">OUT3</text>
<text x="92.9" y="84.3">OUT2</text>
<text x="93.7" y="86.3">GND</text>
<text x="87.9" y="90.1">IN4</text>
<text x="92.9" y="90.1">OUT4</text>
<text x="87.9" y="100.8">IN1</text>
<text x="92.9" y="100.8">OUT1</text>
<text x="87.9" y="102.7">IN2</text>
<text x="87.9" y="104.6">GND</text>
<text x="87.9" y="106.5">IN3</text>
<text x="92.9" y="106.5">OUT3</text>
<text x="92.9" y="102.7">OUT2</text>
<text x="93.7" y="104.6">GND</text>
<text x="202.7" y="106.5">VBUS1</text>
<text x="269.3" y="105.6">VBUS2</text>
<text x="269.3" y="107.5">D-</text>
<text x="87.9" y="108.5">IN4</text>
<text x="92.9" y="108.5">OUT4</text>
<text x="202.7" y="108.5">D-</text>
<text x="202.7" y="110.4">D+</text>
<text x="202.7" y="112.3">GND</text>
<text x="269.3" y="109.4">D+</text>
<text x="269.3" y="111.4">GND</text>
<text x="87.9" y="119.1">IN1</text>
<text x="92.9" y="119.1">OUT1</text>
<text x="202.7" y="118.1">RXN</text>
<text x="269.3" y="117.2">RXN</text>
<text x="269.3" y="119.1">RXP</text>
<text x="87.9" y="121">IN2</text>
<text x="87.9" y="122.9">GND</text>
<text x="87.9" y="124.9">IN3</text>
<text x="92.9" y="124.9">OUT3</text>
<text x="92.9" y="121">OUT2</text>
<text x="93.7" y="122.9">GND</text>
<text x="202.7" y="123.9">TXN</text>
<text x="202.7" y="125.8">TXP</text>
<text x="202.7" y="120.1">RXP</text>
<text x="269.3" y="122.9">TXN</text>
<text x="269.3" y="124.9">TXP</text>
<text x="87.9" y="126.8">IN4</text>
<text x="92.9" y="126.8">OUT4</text>
<text x="202.7" y="129.7">GND</text>
<text x="212.2" y="131.8" transform="rotate(-90 212.2 131.8)">SHILED1</text>
<text x="214.1" y="131.8" transform="rotate(-90 214.1 131.8)">SHILED2</text>
<text x="269.3" y="128.7">GND</text>
<text x="280.8" y="130.8" transform="rotate(-90 280.8 130.8)">SHILED3</text>
<text x="282.7" y="130.8" transform="rotate(-90 282.7 130.8)">SHILED4</text>
<text x="59.9" y="172.2">FLGA</text>
<text x="59.9" y="170.2">CTLA OUTA</text>
<text x="67.8" y="172.2">IN</text>
<text x="170.9" y="173.1">FLGA</text>
<text x="170.9" y="171.2">CTLA OUTA</text>
<text x="178.8" y="173.1">IN</text>
<text x="59.9" y="174.1">FLGB</text>
<text x="59.9" y="176">CTLB OUTB</text>
<text x="65.7" y="174.1">GND</text>
<text x="170.9" y="175.1">FLGB</text>
<text x="170.9" y="177">CTLB OUTB</text>
<text x="176.7" y="175.1">GND</text>
</g>
<g font-size="1.7" fill="#00f">
<text x="208.1" y="40.5" transform="rotate(-90 208.1 40.5)">USB2.0</text>
<text x="275.6" y="40.5" transform="rotate(-90 275.6 40.5)">USB2.0</text>
<text x="208.1" y="54" transform="rotate(-90 208.1 54)">USB3.0</text>
<text x="275.6" y="55.9" transform="rotate(-90 275.6 55.9)">USB3.0</text>
<text x="209" y="111.9" transform="rotate(-90 209 111.9)">USB2.0</text>
<text x="275.6" y="111" transform="rotate(-90 275.6 111)">USB2.0</text>
<text x="209" y="125.4" transform="rotate(-90 209 125.4)">USB3.0</text>
<text x="275.6" y="126.4" transform="rotate(-90 275.6 126.4)">USB3.0</text>
</g>
<g font-size="1.4">
<text x="30.9" y="11.7">5</text>
<text x="88.8" y="11.7">4</text>
<text x="146.7" y="11.7">3</text>
<text x="204.7" y="11.7">2</text>
<text x="262.6" y="11.7">1</text>
<text x=".5" y="36.3">D</text>
<text x="292" y="36.3">D</text>
<text x=".5" y="82.1">C</text>
<text x="292" y="82.1">C</text>
<text x=".5" y="128">B</text>
<text x="292" y="128">B</text>
<text x=".5" y="173.8">A</text>
<text x="292" y="173.8">A</text>
<text x="30.9" y="197">5</text>
<text x="88.8" y="197">4</text>
<text x="146.7" y="197">3</text>
<text x="204.7" y="197">2</text>
<text x="262.6" y="197">1</text>
</g>
</svg>
